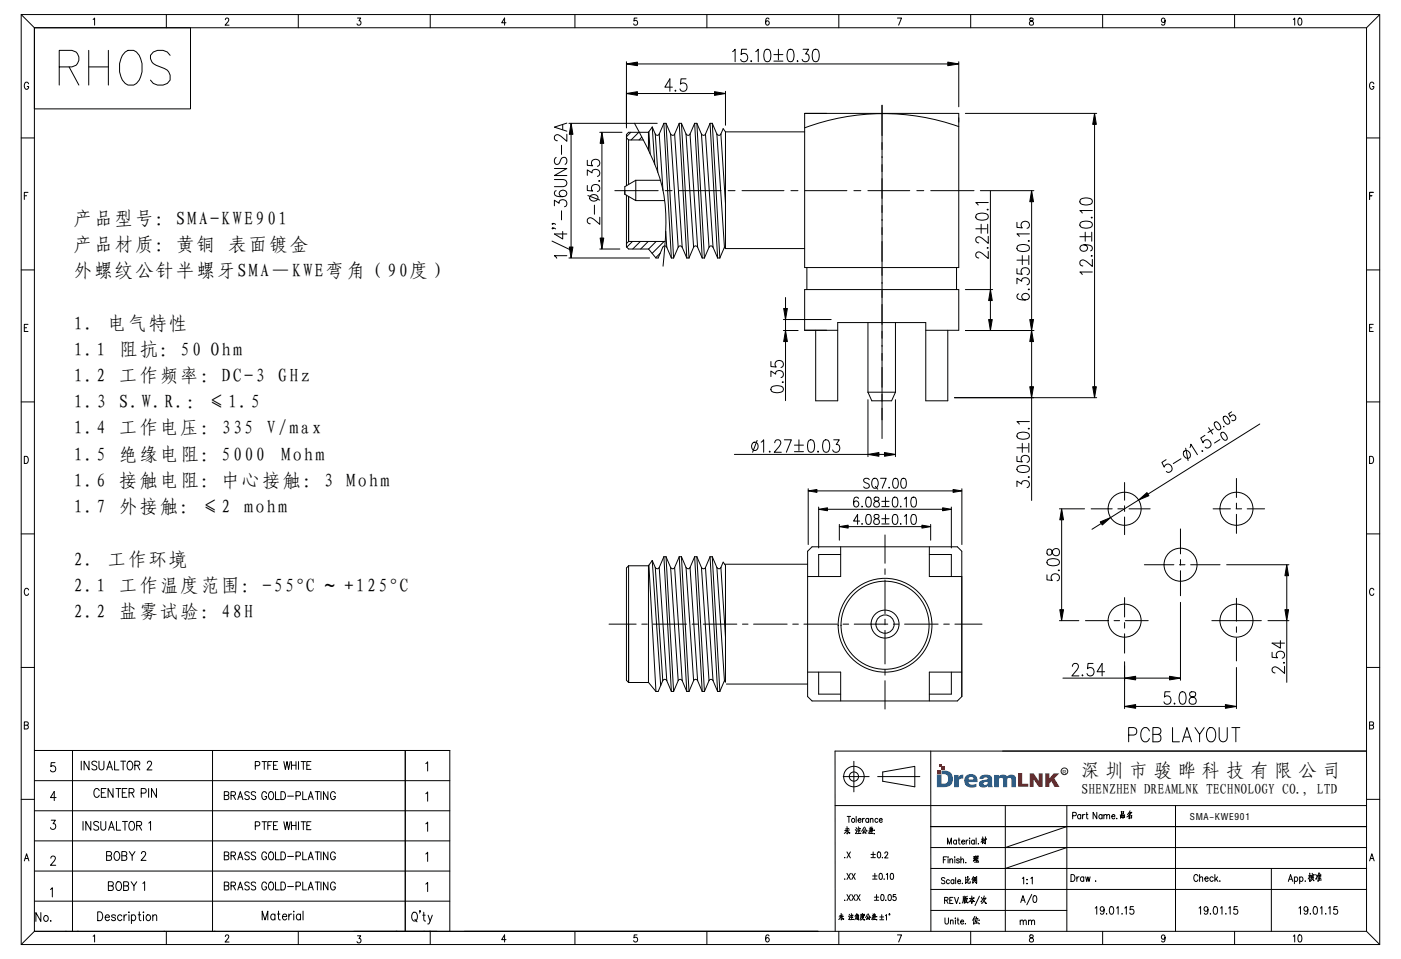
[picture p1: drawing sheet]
<svg xmlns="http://www.w3.org/2000/svg" width="800mm" height="548mm" viewBox="0 0 800 548" stroke-linecap="round" stroke-linejoin="round" font-family="sans-serif">
<g fill="none" stroke="#000" stroke-width=".57">
<path d="M12 8h776v531h-776zM12 8l8 8M20 16h760v516h-760zM20 16h89v46h-89zM53 11l1-1v4M95 8v8M129 11l1-1 1 1-2 3h2M170 8v8M204 10h2l-1 2a1.2 1.2 0 0 1 1 2 1.2 1.2 0 0 1-2 0M246 8v8M289 13h-2l1-3v4M328 8v8"/>
<path d="M364 10h-2v2a1.3 1.3 0 0 1 2 0 1.3 1.3 0 0 1 0 2 1.3 1.3 0 0 1-2 0M404 8v8M439 11a2 2 0 0 0-2 1 2 2 0 0 0 1 2 1.1 1.1 0 0 0 1-1 1.1 1.1 0 0 0-2-1v1M479 8v8M513 10h2l-2 4M554 8v8M588 11v1a1.5 1.5 0 0 1 2 1 1.5 1.5 0 0 1-1 1 1.3 1.3 0 0 1-1-1 1.3 1.3 0 0 1 2-1v-1zM630 8v8M665 12a1.1 1.1 0 0 1-1 0 1.1 1.1 0 0 1 0-1 1.1 1.1 0 0 1 1 0v3h-2M705 8v8M739 11v-1v4M742 11a2 2 0 0 1 2 1 2 2 0 0 1-1 2h-2z"/>
<path d="M788 8l-8 8M34 38h7a5 5 0 0 0 4-5 5 5 0 0 0-4-4h-7v20M39 38l6 11M51 29v20M51 38h11M62 29v20M72 30l1-1a6 6 0 0 1 7 4 12 12 0 0 1-4 16 6 6 0 0 1-7-5 14 14 0 0 1 3-14zM97 32a7 7 0 0 0-11 0 5 5 0 0 0 3 5l5 2a5 5 0 0 1 3 5 5 5 0 0 1-4 5h-3l-2-1-2-2M358 37l6-2v3zM358 35v38M364 37h177M418 29l2-1v7"/>
<path d="M426 28h-2l-1 3a2.2 2.2 0 0 1 4 0 2.2 2.2 0 0 1-1 3 2.2 2.2 0 0 1-3 0M429 35h.1M432 29l1-1v7M437 28h2a5 5 0 0 1 0 7h-1a5 5 0 0 1-1-7zM442 31h5M442 35h5M445 28v6M450 28h2a4 4 0 0 1 0 7h-1a5 5 0 0 1-1-7zM456 35h-1h1M459 28h3l-2 3a2.2 2.2 0 0 1 2 3 2.2 2.2 0 0 1-4 0M465 28h1a4 4 0 0 1 0 7 5 5 0 0 1-1-7zM541 35l7 2-7 1z"/>
<path d="M548 35v26M16 48a1.3 1.3 0 0 0-1-1 1.3 1.3 0 0 0-1 1v1a1.3 1.3 0 0 0 1 2 1.3 1.3 0 0 0 1-2M358 53l6-1v2zM364 53h44M384 50h-4l3-5v7M386 51v1M392 45h-3v3a2.2 2.2 0 0 1 3 0 2.2 2.2 0 0 1 0 3 2.2 2.2 0 0 1-4 0M408 52l6 1-6 1zM414 52v20M785 48a1.3 1.3 0 0 0-2-1 1.3 1.3 0 0 0-1 1v1a1.3 1.3 0 0 0 1 2 1.4 1.4 0 0 0 2-2h-1M12 79h8M321 71v3"/>
<path d="M324 77v4l-4-3-2-1h-1v2l1 1M324 70l-7 3 7 2M325 70h50M326 77v64M326 70l1 7h-2zM343 76h12M344 76l1 6h-2zM358 79l1 1M359 80h8M359 80v25M360 76l-2 2M362 70a118 118 0 0 1 18 49v13l-1 20"/>
<path d="M365 76l-5 4M367 78l-2 2M370 76v10M370 76h-11l-1 1v29M371 75v13M372 73l2 4M372 73l-2 3M372 73l2 21M374 77l2 21M374 77a1.2 1.2 0 0 0 1 0 1.2 1.2 0 0 0 2 0M379 70h1M379 70l-3 7 3 32"/>
<path d="M379 70l4 77M380 70l5 77M380 70l3 7M383 77l4 64M383 77a1.2 1.2 0 0 0 1 0 1.2 1.2 0 0 0 1 0M388 70h1M388 70l-3 7 5 64M388 70l4 77M389 70l4 77M389 70l3 7M392 77l4 64M392 77a1.2 1.2 0 0 0 1 0 1.2 1.2 0 0 0 1 0"/>
<path d="M397 70h1M397 70l-3 7 4 64M397 70l4 77M398 70l3 7M398 70l4 77M401 77l4 64M401 77a1.2 1.2 0 0 0 1 0 1.2 1.2 0 0 0 1 0M406 70l-3 7 4 64M406 70h1M406 70l4 77M407 70l2 7M407 70l4 77"/>
<path d="M409 77l5 64M409 77a1.2 1.2 0 0 0 2 0 1.2 1.2 0 0 0 1 0M414 75v67M414 75l-1-2-1 4 2 39M414 75h46M460 65h88v88h-88zM504 60v190M548 72a128 128 0 0 0-88 1M551 65h75M625 65l1 6h-2zM625 71v150M780 79h8"/>
<path d="M317 96h7l-7 4h7M318 90a2 2 0 0 0-1 2 2 2 0 0 0 2 2l2-4a1.7 1.7 0 0 1 1 0 1.7 1.7 0 0 1 2 1l-1 2v1M321 83v5M335 91v3l3 1a2.2 2.2 0 0 1 1-4 2.2 2.2 0 0 1 3 1 2.2 2.2 0 0 1-1 3M344 82v54M14 112h1M16 110h-2v4M317 117v-3l2 2a2.2 2.2 0 0 1 4-2 2.2 2.2 0 0 1-1 4M317 103h5a2 2 0 0 1 2 2 2 2 0 0 1-2 2h-5M318 109a1.6 1.6 0 0 0-1 2l1 1a5 5 0 0 0 6-1 2 2 0 0 0-3-2 2 2 0 0 0-1 3h1M335 106v3h3a2.2 2.2 0 0 1 1-3 2.2 2.2 0 0 1 3 0 2.2 2.2 0 0 1-1 3M335 100v-3l3 2a2.2 2.2 0 0 1 3-2 2.2 2.2 0 0 1 0 4"/>
<path d="M336 112l7 2M339 117v5M342 103h1h-1M351 109h25M357 107l6-4v12l-6-4zM358 111v30l1 1h11M359 112v26M363 103h14M363 115h17M380 109h4M388 109h24M416 109h4"/>
<path d="M424 109h24M452 109h4M460 109h24M488 109h4M496 109h24M524 109h4M532 109h24M560 109h30M564 119v1M564 116h-7l2 1M566 109v56M589 109l1 6h-2z"/>
<path d="M589 115v67M617 114l3-1a3 3 0 0 1 4 2 4 4 0 0 1-7 0zM782 112h1M784 110h-2v4M315 138l11 5M316 130v1v-1l1 1M316 128h1M321 120v6M321 132v4l-4-2h7M343 124v4l-4-3-2-1-2 1v2l2 1M343 136h2l-1 6zM359 138h21"/>
<path d="M359 138l-1 1M361 138l-3 3M366 138l-5 4M370 138l-4 4M375 138l-5 4M379 138l-7 7M380 132l1 9M557 131h6M558 123l2-1a3 3 0 0 1 4 2 4 4 0 0 1-7 0zM560 128v5M564 128v5M564 135v4l-3-3-2-1-1 1-1 2 2 1"/>
<path d="M581 127v3h3a2.2 2.2 0 0 1 0-3 2.2 2.2 0 0 1 3 0 2.2 2.2 0 0 1 0 3M588 137v1h-1M588 134h-7l1 1M617 135h6M617 127l3-1a3 3 0 0 1 4 3 4 4 0 0 1-7 0zM619 140a2 2 0 0 1 2 3 2 2 0 0 1-4 0 1.7 1.7 0 0 1 1-3h1a3 3 0 0 1 5 2l-1 1M620 133v5M623 133v5M623 124h1h-1M624 120h-7l1 2M12 154h8M324 146h-7l1 1"/>
<path d="M325 147h46M325 141h2l-1 6zM343 142h11M377 145l-3 2M381 141l2 6M381 141a1.2 1.2 0 0 0-1-1 1.2 1.2 0 0 0-1 1l-3 6h-1l-5-5M383 147h2M387 141l-2 6M387 141a1.2 1.2 0 0 1 1-1 1.2 1.2 0 0 1 2 1M390 141l2 6M392 147h1M396 141l-3 6"/>
<path d="M396 141a1.2 1.2 0 0 1 1-1 1.2 1.2 0 0 1 1 1M398 141l3 6M401 147h1M405 141l-3 6M405 141a1.2 1.2 0 0 1 1-1 1.2 1.2 0 0 1 1 1M407 141l3 6M410 147h1M414 141l-3 6M414 141v1h46M461 153v12M546 153v12M564 141v1"/>
<path d="M564 144v4l-3-3-2-1h-1l-1 2 2 1M581 153v3l3 1a2.2 2.2 0 0 1 0-4 2.2 2.2 0 0 1 3 1 2.2 2.2 0 0 1 0 3M581 149h6M581 140h3a3 3 0 0 1 4 2 4 4 0 0 1-7 0zM584 146v5M588 146v5M623 146h1h-1M624 148v4l-4-3-2-1-1 1v2l1 1M624 155h-7l1 2M780 154h8M448 176h2l-1 6zM449 170v6"/>
<path d="M551 165h16M566 172v10M566 165l1 7h-2zM581 162v-3l2 2a2.2 2.2 0 0 1 4-2 2.2 2.2 0 0 1 0 4M582 168a1.6 1.6 0 0 0-1 2 4 4 0 0 0 7-1 2.1 2.1 0 0 0-3-1 2.1 2.1 0 0 0-1 3h2M588 165h-1M14 187h1M16 185h-2v4h2M447 189h9M447 182h28M449 189l1 6h-2zM449 182v7"/>
<path d="M449 195v34M466 189v40h12v-45h51v45h12v-40M478 189h-18v-24h88v24h-19M496 184v40M511 184v40M551 189h39M565 182h2l-1 7zM588 182h2l-1 7zM589 189l1 6h-2zM589 195v26M782 187h1M784 185h-2v4h2"/>
<path d="M440 215v-3l3 2a2.2 2.2 0 0 1 3-2 2.2 2.2 0 0 1 0 4M440 206v3l3 1a2.2 2.2 0 0 1 0-4 2.2 2.2 0 0 1 4 1 2.2 2.2 0 0 1-1 3M447 218h.1M12 229h8M441 221l2-1a3 3 0 0 1 4 2 4 4 0 0 1-7 0zM496 224h15M496 228v33M496 224l2 5h11l2-5M511 228v33M545 227h81M588 221h2l-1 6zM589 227v59"/>
<path d="M624 221h2l-1 6zM699 238a2.7 2.7 0 0 1 3 1 2.7 2.7 0 0 1 0 3h-2l-1-1v-2zM703 235l-1 1 1 2a1.6 1.6 0 0 1 2-1 1.6 1.6 0 0 1 1 2 1.6 1.6 0 0 1-3 1M780 229h8M419 259h77M432 251l-2 7M435 252l1-1v7M440 258h.1M442 253l2-2h1l1 1-1 3-3 3h4M448 251h4l-3 7M454 254h5M454 258h5"/>
<path d="M456 251v6M462 251h1a4 4 0 0 1 0 7 5 5 0 0 1-1-7zM467 258h.1M471 251h1a4 4 0 0 1 0 7 5 5 0 0 1-1-7zM476 251h3l-1 3a2.2 2.2 0 0 1 1 3 2.2 2.2 0 0 1-3 0M496 259l6-1v2zM502 259h3M505 258l6 1-6 1zM581 256h6M581 248l3-1a3 3 0 0 1 4 2 4 4 0 0 1-7 0zM584 253v5M588 253v5"/>
<path d="M588 244v1h-1M588 241h-7l1 1M677 256l2 7M680 255v-1l4 6M686 257l1 1v-1M688 249l-2 1 1 3a2.2 2.2 0 0 1 3-2 2.2 2.2 0 0 1 1 3 2.2 2.2 0 0 1-3 1M690 244l3 4M693 245l-3 2M694 241a2.7 2.7 0 0 1 3 1 2.7 2.7 0 0 1-1 3 3 3 0 0 1-2-4zM697 251l-3 2M698 247a2.7 2.7 0 0 1 2 1 2.7 2.7 0 0 1 0 3h-1l-1-1-1-2zM699 243h.1"/>
<path d="M719 242l-63 40M14 261a2.1 2.1 0 0 1 2 2 2.1 2.1 0 0 1-2 2zM462 279v32M496 274l-1-1-2 1v1l3 2v1l-1 1-2-1M499 273a2.9 2.9 0 0 1 3 3 2.9 2.9 0 0 1-3 3 4 4 0 0 1 0-6zM500 278l1 1M503 273h3l-2 6M508 278h.1M510 273h2a4 4 0 0 1 0 6h-1a4 4 0 0 1-1-6zM515 273h1a4 4 0 0 1 0 6 4 4 0 0 1-1-6zM544 279l5 1-5 1zM549 279v32"/>
<path d="M581 278v-3l2 1a2.2 2.2 0 0 1 4-1 2.2 2.2 0 0 1 0 3M581 261v2l3 1a2.2 2.2 0 0 1 0-4 2.2 2.2 0 0 1 3 1 2.2 2.2 0 0 1 0 3M581 267l3-1a3 3 0 0 1 4 2 4 4 0 0 1-7 0zM588 272h-1M642 275v11M666 262l-2 2 1 3a2.2 2.2 0 0 1 3-2 2.2 2.2 0 0 1 1 3 2.2 2.2 0 0 1-3 1M674 262l-4 3M706 273v11M782 261a2.1 2.1 0 0 1 3 2 2.1 2.1 0 0 1-3 2zM462 280l5-1v2zM467 280h77M468 289v24"/>
<path d="M468 291l5-1v2zM473 291h65M479 299v9M490 285l-1-1a3 3 0 0 0 0 5 1.7 1.7 0 0 0 1-2 1.7 1.7 0 0 0-2 0l-1 1M491 297h-4l3-3v5M492 289h1M492 299h1M495 284h1a4 4 0 0 1 0 5 4 4 0 0 1-1-5zM495 294h1a4 4 0 0 1 0 5 4 4 0 0 1-1-5zM499 284v2a2.1 2.1 0 0 1 3 1 2.1 2.1 0 0 1-1 2 1.8 1.8 0 0 1-2-1 1.8 1.8 0 0 1 2-2l1-1a1.7 1.7 0 0 0-3-1zM499 294v2a2.1 2.1 0 0 1 3 1 2.1 2.1 0 0 1-1 2 1.8 1.8 0 0 1-2-2 1.8 1.8 0 0 1 2-1l1-1a1.7 1.7 0 0 0-3-1zM504 286h4"/>
<path d="M504 289h4M504 296h4M504 299h4M506 284v5M506 294v5M510 284h1a4 4 0 0 1 0 5 4 4 0 0 1-1-5zM510 294h1a4 4 0 0 1 0 5 4 4 0 0 1-1-5zM514 289h1M514 299h1M516 285l2-1v5M516 295l2-1v5M521 284h1a4 4 0 0 1 0 5 4 4 0 0 1-1-5z"/>
<path d="M521 294h1a4 4 0 0 1 0 5 4 4 0 0 1-1-5zM526 300l5 1-5 1zM531 299v9M538 290l5 1-5 1zM543 289v24M605 291h14M606 291l1 6h-2zM606 297v51M623 291h12M628 298l6-2-5 4zM629 299l-5 3M638 291h4"/>
<path d="M642 289v3M642 295v10M645 291h12M650 285l5-4 1 2zM650 285l-16 11M693 291h10M706 291h3M706 287v3M706 294v11M712 291h10M12 305h8M379 318h1"/>
<path d="M379 318l-3 6 5 65M379 318l4 77M380 318l5 77M380 318l3 6M388 318h1M388 318l-3 6 5 65M388 318l4 77M389 318l4 77M389 318l3 6M397 318h1M397 318l-3 6 4 65M397 318l4 77"/>
<path d="M398 318l3 6M398 318l4 77M406 318l-3 6 4 65M406 318h1M406 318l4 77M407 318l2 6M407 318l4 77M464 312h83l2 3v83l-2 2h-83l-3-2v-83zM479 301l5-1v2zM480 312v17h-19M480 317h-12v12M484 301h42"/>
<path d="M505 305v17M531 317h12v12M531 312v17h18M598 320l3-1a3 3 0 0 1 4 2 4 4 0 0 1-7 0zM598 314a2.1 2.1 0 0 0 1 3l2-1a2.3 2.3 0 0 1 2-3 2.3 2.3 0 0 1 2 3 2.3 2.3 0 0 1-3 1 2.3 2.3 0 0 1-1-3 1.5 1.5 0 0 0-3 0zM674 302v14M674 319v4M780 305h8M16 337a1.3 1.3 0 0 0-1-1 1.3 1.3 0 0 0-1 1v1a1.3 1.3 0 0 0 1 2 1.3 1.3 0 0 0 1-1M359 323l-1 1v64l1 2M359 323v67M359 323h11"/>
<path d="M370 323v67M371 323l4 72M372 320l2 4M372 320l-2 3M372 320l5 71M374 324l5 65M374 324a1.2 1.2 0 0 0 1 1 1.2 1.2 0 0 0 2-1M383 324l4 65M383 324a1.2 1.2 0 0 0 1 1 1.2 1.2 0 0 0 1-1M392 324l4 65M392 324a1.2 1.2 0 0 0 1 1 1.2 1.2 0 0 0 1-1M401 324l4 65"/>
<path d="M401 324a1.2 1.2 0 0 0 1 1 1.2 1.2 0 0 0 1-1M409 324l5 65M409 324a1.2 1.2 0 0 0 2 1 1.2 1.2 0 0 0 1-1M414 322h47M505 325v3M505 331v19M598 328v3h3a2.2 2.2 0 0 1 0-3 2.2 2.2 0 0 1 3 0 2.2 2.2 0 0 1 0 4M605 325v1h-1M654 322h16M674 322h3M674 326v14M680 322h17"/>
<path d="M701 322h35M735 322l1 7h-2zM735 329v19M785 337a1.3 1.3 0 0 0-2-1 1.3 1.3 0 0 0-1 1v1a1.3 1.3 0 0 0 1 2 1.3 1.3 0 0 0 2-1M348 356h15M367 356h3M373 356h19M395 356h3M402 356h19M424 356h3M430 356h20M453 356h3"/>
<path d="M459 356h19M481 356h4M488 356h19M505 353v4M505 360v19M510 356h3M517 356h19M539 356h3M545 356h16M605 354h11M605 348h2l-1 6zM620 354h13"/>
<path d="M636 354h3M642 341v11M642 355v4M643 354h13M674 344v44M692 354h28M706 342v13M706 358v3M724 354h12M734 348h2l-1 6zM735 354v36M414 364l-2-40 1-3 1 2v66"/>
<path d="M624 379h-3v3a2.2 2.2 0 0 1 3 0 2.2 2.2 0 0 1 0 3 2.2 2.2 0 0 1-3 0M642 362v11M642 378v27M706 364v13M726 372v3l4 1a2.2 2.2 0 0 1 0-4 2.2 2.2 0 0 1 3 1 2.2 2.2 0 0 1-1 3M731 366v4l-5-3h8M733 378h1h-1M12 381h8M359 390h11M370 390l5 5M379 389l-3 6h-1M379 389a1.2 1.2 0 0 1 1-1 1.2 1.2 0 0 1 1 1"/>
<path d="M381 389l2 6M383 395h2M387 389l-2 6M387 389a1.2 1.2 0 0 1 1-1 1.2 1.2 0 0 1 2 1M390 389l2 6M392 395h1M396 389l-3 6M396 389a1.2 1.2 0 0 1 1-1 1.2 1.2 0 0 1 1 1M398 389l3 6M401 395h1M405 389l-3 6M405 389a1.2 1.2 0 0 1 1-1 1.2 1.2 0 0 1 1 1"/>
<path d="M407 389l3 6M410 395h1M414 389l-3 6M414 389h.1M415 391h46M461 384h19v16M468 384v12h12M505 382v3M505 389v16M543 384v12h-12M549 384h-18v16M607 387h35"/>
<path d="M612 380l2-1h1l1 1-1 2-3 4h4M618 385v1M631 384h-4l2-5v7M642 387l7-1v2zM649 387h19M668 386l6 1-6 1zM668 395h-3v3a2.2 2.2 0 0 1 3 0 2.2 2.2 0 0 1 0 3 2.2 2.2 0 0 1-3 0M674 395h2a4 4 0 0 1 0 7h-1a5 5 0 0 1-1-7zM680 395l-1 2 1 1a2.3 2.3 0 0 1 3 2 2.3 2.3 0 0 1-2 2 2.3 2.3 0 0 1-2-3 2.3 2.3 0 0 1 3-1l1-2a2.1 2.1 0 0 0-3-1zM706 381v24M734 380v4l-4-2-2-1-2 1v1l2 1M780 381h8"/>
<path d="M14 414h1l1 1v1h-2v-4l2 1-1 1M642 403l7-1v2zM645 420h3a2.2 2.2 0 0 0 1-2 2.2 2.2 0 0 0-1-3h-3v9M649 403h51M656 417a2.5 2.5 0 0 0-3-2 2.5 2.5 0 0 0-1 4 4 4 0 0 0 3 5l1-2M658 419l4 1 1 1-1 2-4 1v-9h3a2 2 0 0 1 2 2 2 2 0 0 1-2 2M670 415v9h4M671 401v1M682 415l3 4 3-4M685 419v5M690 416l1-1a4 4 0 0 1 3 7 2.5 2.5 0 0 1-3 1 2.5 2.5 0 0 1-2-3v-1zM696 415v6a2.3 2.3 0 0 0 3 3 2.3 2.3 0 0 0 2-3v-6"/>
<path d="M700 402l6 1-6 1zM703 415h5M706 415v9M782 414h2v1v1h-2v-4h2v1v1M20 428h237v104M31 435h-2v3a1.6 1.6 0 0 1 2 0 1.6 1.6 0 0 1 0 2 1.6 1.6 0 0 1-2 0M41 428v104M46 435v5M51 435v5l-3-5v5M55 435h-1h-2l1 1 2 2v1l-1 1-2-1M57 435v3l1 2 1-1v-4M61 440l2-5 1 5"/>
<path d="M62 438h2M65 435v5h3M69 435h3M70 435v5M73 435h1a2.5 2.5 0 0 1 2 2 2.5 2.5 0 0 1-2 3 3 3 0 0 1-1-5zM77 437h2l1-2h-3v5M78 437l2 3M84 436l1-1h1l1 1-3 4h3M121 428v104M146 437h2v-2h-2v4M150 435h2M151 435v4"/>
<path d="M153 437h1M155 435h-2v4M156 437h2M159 435h-3v4h3M162 435l1 4 1-4 1 4 1-4M166 435v4M166 437h3M169 435v4M170 435v4M172 435h2M173 435v4M175 437h2"/>
<path d="M178 435h-3v4h3M231 428v104M243 436l1-1v5M488 435v17M532 429v103M675 424l3-9 2 9M676 421h3M780 429h-303v103M12 456h8M20 446h237M32 455h-3l2-3v5M57 451a1.6 1.6 0 0 0-2-1 1.6 1.6 0 0 0-1 2v1a1.6 1.6 0 0 0 1 2 1.6 1.6 0 0 0 2-1"/>
<path d="M58 453h2M61 450h-3v5h3M65 450v5l-3-5v5M66 450h3M68 450v5M70 453h1M72 450h-2v5h2M74 453l2-1v-2h-2v5M75 453l2 2M81 453h2v-1v-2h-2v5M85 450v5M89 450v5l-2-5v5"/>
<path d="M130 454h1v-2h-3v4h2h1v-1l-3-1M132 454h2v-2h-2v4M133 454l1 2M136 456l1-4 2 4M136 455h2M142 453l-1-1-1 1v1l2 1v1h-1h-1M146 453l-1-1-2 1 1 1 2 1v1h-2h-1M152 453a1.4 1.4 0 0 0-1-1 1.4 1.4 0 0 0-1 2v1a1.4 1.4 0 0 0 1 2 1.4 1.4 0 0 0 1-2h-1M154 452a2.2 2.2 0 0 1 2 2 2.2 2.2 0 0 1-2 2l-1-1zM157 452v4h3M160 452a2.3 2.3 0 0 1 3 2 2.3 2.3 0 0 1-3 2zM164 455h4"/>
<path d="M169 454h2v-2h-2v4M173 452v4h2M176 456l1-4 2 4M177 455h1M180 452h3M181 452v4M183 452v4M187 452v4l-2-4v4M192 453a1.4 1.4 0 0 0-2-1 1.4 1.4 0 0 0-1 2v1a1.4 1.4 0 0 0 1 2 1.4 1.4 0 0 0 2-2h-1M243 453l1-1v5M477 460h303M482 443h14"/>
<path d="M501 443h24M504 441l18-3v11l-18-3zM574 460v72M609 460v72M671 460v72M780 456h8M20 463h237M29 468h3l-2 2a1.8 1.8 0 0 1 2 3 1.6 1.6 0 0 1-3-1M47 469v5M52 469v5l-3-5v5M56 470l-1-1h-1v2l2 1v1l-1 1-1-1M58 469v4l1 1 1-1v-4"/>
<path d="M62 474l2-5 1 5M63 472h2M67 469v5h2M70 469h3M71 469v5M74 469a2.5 2.5 0 0 1 3 2 2.5 2.5 0 0 1-1 3 2.7 2.7 0 0 1-3-2 2.7 2.7 0 0 1 1-3zM78 471h2l1-2h-3v5M79 471l2 3M85 470l1-1v5M146 472l2-1v-2h-2v5M150 469h2M151 469v5"/>
<path d="M153 471h1M155 469h-2v5M156 471h2M159 469h-3v5h3M162 469l1 5 1-5 1 5 1-5M166 471h3M166 469v5M169 469v5M170 469v5M172 469h2M173 469v5M175 471h2"/>
<path d="M178 469h-3v5h3M243 470l1-1v6M484 474l-2 2M484 472v4M484 466h2M484 474l1 2v-1M485 466v4M485 473h-2M485 474h-3M488 474h1M489 472v1M489 466v4"/>
<path d="M490 474l-1 2M490 468h2l-1-1a1 1 0 0 0-1 1 1.1 1.1 0 0 0 2 1M490 472l1 1M490 473v3M491 474h-1M491 473h-1M491 476h-2M493 467v3M493 473l-1 2M494 474l-1 2 1-1M494 467l-1 1M494 472l1 2"/>
<path d="M494 475h.1M496 468v-1a1.1 1.1 0 0 0-2 1 1.1 1.1 0 0 0 2 1M496 467v3M497 472v1M497 468l1-1 1 3M497 467v3M498 475v1M498 474h-1M498 472l-2 4M498 476h1h-3M498 473h-2M498 475h-1"/>
<path d="M498 474h-2M499 474h.1M499 476h.1M501 468a1 1 0 0 0-1 0 1 1 0 0 0 0 1 1 1 0 0 0 1 0M502 468h2v-1a1.1 1.1 0 0 0-2 1 1.1 1.1 0 0 0 2 1M532 472h248M546 480v2M547 480h1M548 478v3v1M552 480v2M553 480l-1 1M554 479h.1"/>
<path d="M554 480v2M556 480v2M557 478v4M561 478v4v-1M561 479l-1 2M561 479l1 1M562 479h-2M563 479l-1 2M563 478v4l-1-1 1 1M563 479h-1M609 472l-35 12M613 466l2-1-1-1h-1v4"/>
<path d="M617 466a1.1 1.1 0 0 0-1-1 1.1 1.1 0 0 0 0 2 1.1 1.1 0 0 0 1 0M617 465v3M618 465v3M619 465l-1 1M620 465h1M621 464v3v1M626 464v4l-2-4v4M629 466a1.1 1.1 0 0 0-1-1 1.1 1.1 0 0 0 0 2 1.1 1.1 0 0 0 1 0M629 465v3M630 466l1-1h1v3M630 465v3M632 466l1-1h1v3"/>
<path d="M635 466h2v-1a1.1 1.1 0 0 0-2 1 1 1 0 0 0 0 1 1 1 0 0 0 2 0M638 467h.1M640 465v2h1v-2l-1 1M640 463l1 2h1v-2l-2 1M641 465v2l1-1v-1l-1 1M645 464v1M645 466h1v1h-1v1zM645 464h1l-2 2M645 463l-1 2M14 492l1-5 2 5M14 490h2M20 480h237"/>
<path d="M20 497h237M29 490l1-1h1l1 1-1 2-2 2h3M61 489h2l1 1-1 1h-2v-5l3 1v1l-1 1M66 486a2.6 2.6 0 0 1 2 3 2.6 2.6 0 0 1-2 2 3 3 0 0 1 0-5zM70 489h1l1 1v1h-2v-5l2 1v1l-1 1M74 486l1 3 2-3M75 489v2M81 487v-1h1l1 2-2 3h2M130 489l1-1v-1l-3-1v5h2l1-1v-1h-3M132 489l2-1v-1l-2-1v5M133 489l1 2M136 491l1-5 2 5"/>
<path d="M136 489h2M142 487l-1-1-1 1v1l2 1v1l-1 1-1-1M146 487l-1-1-2 1 1 1 2 1v1l-1 1-2-1M152 487a1.4 1.4 0 0 0-1-1 1.4 1.4 0 0 0-1 2v1a1.4 1.4 0 0 0 1 2 1.4 1.4 0 0 0 1-2h-1M154 487v-1a2.1 2.1 0 0 1 2 3 2.1 2.1 0 0 1-2 2l-1-2zM157 486v5h3M160 486a2.3 2.3 0 0 1 3 3 2.3 2.3 0 0 1-3 2zM164 489h4M169 489h2v-2l-2-1v5M173 486v5h2M176 491l1-5 2 5M177 489h1"/>
<path d="M180 486h3M181 486v5M183 486v5M187 486v5l-2-5v5M192 487a1.4 1.4 0 0 0-2-1 1.4 1.4 0 0 0-1 2v1a1.4 1.4 0 0 0 1 2 1.4 1.4 0 0 0 2-2h-1M243 488l1-1v5M482 489l1 1M484 486l2 4M484 499l2 3M486 486l-2 4M486 499l-2 3M486 499l2 3"/>
<path d="M488 499l-2 3M497 488h3M497 490h3M499 486v3M500 499v3M501 487a1.5 1.5 0 0 1 2 1 1.5 1.5 0 0 1-2 2v-2zM502 499a1.6 1.6 0 0 1 2 1 1.6 1.6 0 0 1-2 2v-1zM504 489v1M505 487h1a.9 .9 0 0 1 1 0 .9 .9 0 0 1 0 1l-2 2h2M506 499h1v3M509 499a1.6 1.6 0 0 1 1 1 1.6 1.6 0 0 1-1 2l-1-1zM532 484h248"/>
<path d="M532 496h248M539 491h1M541 489h-2v4M541 482v-4l1 4 1-4v4M541 489h.1M541 490v3M542 491l2-1v3M542 490v3M545 489h.1M545 490v3M546 480a1 1 0 0 0-1 0 1 1 0 0 0 0 2 1 1 0 0 0 1-1M548 491l-2-1v1l2 1-1 1-1-1"/>
<path d="M549 491l1-1v3M549 489v4M549 481h2v-1a1 1 0 0 0-2 0 1.1 1.1 0 0 0 1 2 1 1 0 0 0 1-1M552 492v1M556 489h1h-1v2v1l1-1M556 480a1 1 0 0 0-1 1 1 1 0 0 0 1 0M557 490h-1M557 489v2l2-1v-1h-2M558 489v3M558 490h-1M558 491h-1M559 492h-2"/>
<path d="M559 482h.1M609 484l-35 12M612 499a2 2 0 0 1 2 2 2 2 0 0 1-2 2zM685 499v4M694 499v4M726 496v36M748 498v5v-1M749 500h-2M749 499h1M749 500v1h1M750 500h-1M751 499l1 1"/>
<path d="M752 500v2h-1M753 500v3M753 500h2h-1v2M753 498l-1 3M754 498v1M782 492l1-5 2 5M783 490h1M20 514h237M29 508l1-1v5M62 506h2l1 1-1 1h-2v-5l2 1 1 1-1 1M67 504v-1a2.5 2.5 0 0 1 2 3 2.5 2.5 0 0 1-2 2 3 3 0 0 1 0-4zM71 506h1l1 1v1h-2v-5l2 1v1l-1 1"/>
<path d="M75 503l1 3 2-3M76 506v2M82 504l1-1v5M130 506l1-1v-1h-3v4h2h1v-2h-3M132 506h2v-2h-2v4M133 506l1 2M136 508l1-4 2 4M136 507h2M142 504h-1h-1v1l2 2-1 1-1-1M146 504h-1h-2l1 1 2 2-1 1-2-1M152 505a1.4 1.4 0 0 0-1-1 1.4 1.4 0 0 0-1 1v1a1.4 1.4 0 0 0 1 2 1.4 1.4 0 0 0 1-2h-1M154 504a2.2 2.2 0 0 1 2 2 2.2 2.2 0 0 1-2 2l-1-2z"/>
<path d="M157 504v4h3M160 504a2.3 2.3 0 0 1 3 2 2.3 2.3 0 0 1-3 2zM164 506h4M169 506h2v-2h-2v4M173 504v4h2M176 508l1-4 2 4M177 507h1M180 504h3M181 504v4M183 504v4M187 504v4l-2-4v4M192 505a1.4 1.4 0 0 0-2-1 1.4 1.4 0 0 0-1 1v1a1.4 1.4 0 0 0 1 2 1.4 1.4 0 0 0 2-2h-1"/>
<path d="M243 505l1-1v5M482 502h1M482 514h1M484 511l2 3M486 511l-2 3M486 511l2 3M488 511l-2 3M489 511l2 3M491 511l-2 3M498 502h3M498 500h3M499 514h3"/>
<path d="M499 512h3M501 511v3M503 511a1.5 1.5 0 0 1 2 1 1.5 1.5 0 0 1-2 2zM505 502h.1M506 514h.1M508 511a1.5 1.5 0 0 1 1 1 1.5 1.5 0 0 1-1 2l-1-1zM512 511h-2v1a1.1 1.1 0 0 1 2 0 1.1 1.1 0 0 1-1 2 1.1 1.1 0 0 1-1-1M532 520h77M532 508h248M539 514h2v-1l-2-1v4M540 502l-1-1-1 1 1 1v1h-1M540 514l1 2"/>
<path d="M542 503a1 1 0 0 0-1 0 1 1 0 0 0 0 1 1 1 0 0 0 1 0M542 514h2M544 512h-2v4h2M545 503a1 1 0 0 0-2 0 1 1 0 0 0 0 1 1 1 0 0 0 2 0M545 502v3M545 512l1 4 1-4M546 501v4M547 503h2h-1a1 1 0 0 0-1 0 1 1 0 0 0 0 1 1 1 0 0 0 2 0M548 516h.1M550 504h.1M550 512v4M550 514h1v1"/>
<path d="M551 512v1M551 513h-1M551 512v4M551 501v3l1-1M552 513l-1 3M552 514v1h1h-1M552 502h.1M552 512h-1M553 500v4h1v-1M554 502l-1 1M555 513l-2 2M555 512v4v-1"/>
<path d="M555 513l1 2h1l-1-1M555 515h-1M556 501v3M556 500l-1 2M556 513h-2M556 502v1M556 501v2M556 502h1l-1 2M557 501h-1M557 501v2M558 500v4h-1h1M559 512l-2 5"/>
<path d="M560 512l1 1M561 513l-1 2M562 513h1v1M562 514l1 2v-1M562 511l-1 3M562 513l-1 3M583 515l1-4 1 4M583 514h2M584 501h1v4M587 502h.1M587 504h.1M589 501h1v4"/>
<path d="M589 511l-3 6M590 512a1.9 1.9 0 0 1 2 1 1.9 1.9 0 0 1-1 2l-1-1zM615 501v2M616 501l-1 1M619 501a1.1 1.1 0 0 0-2 0 1.1 1.1 0 0 0 0 2 1.1 1.1 0 0 0 2 0M619 501v2M620 501l1 2v-2l1 2 1-2M626 503h.1M684 500a1.2 1.2 0 0 0-1-1 1.2 1.2 0 0 0-1 2v1a1.2 1.2 0 0 0 1 1 1.2 1.2 0 0 0 1-1M685 501h1h1v2M688 502h2v-1a1.1 1.1 0 0 0-2 0 1.1 1.1 0 0 0 0 2 1.1 1.1 0 0 0 2 0M693 501a1.1 1.1 0 0 0-2 0 1.1 1.1 0 0 0 0 2 1.1 1.1 0 0 0 2 0"/>
<path d="M694 502l2 1M695 501l-1 1M697 503h.1M736 503l1-4 1 4M736 502h2M739 501a1.1 1.1 0 0 1 2 0 1.1 1.1 0 0 1 0 2 1.1 1.1 0 0 1-2 0M739 501v4M742 501a1.1 1.1 0 0 1 2 0 1.1 1.1 0 0 1 0 2 1.1 1.1 0 0 1-2 0M742 501v4M745 503h1M748 500l-1 2M748 500v1"/>
<path d="M750 502v1M750 500l-1 2M750 501l-2 2M754 501h-1M754 501l-1 1M755 502l-2 1M23 521v5l-3-5v5M29 526h.1M53 535l1-1v4M56 521a2.5 2.5 0 0 1 3 2 2.5 2.5 0 0 1-3 3zM60 524h2a1.2 1.2 0 0 0-1-2 1.2 1.2 0 0 0-1 2v1l1 1 1-1M66 523l-1-1h-1v1l2 1v1l-1 1-1-1"/>
<path d="M70 523a1.4 1.4 0 0 0-2 0 1.4 1.4 0 0 0 0 2 1.4 1.4 0 0 0 2 0M71 522v4M72 522h-1v2M74 522v4M73 521h.1M75 523a1.4 1.4 0 0 1 2 0 1.4 1.4 0 0 1 0 2 1.4 1.4 0 0 1-2 0M75 522v5M79 522h1M80 521v4l1 1M82 522v4M82 521h.1M87 523l1-1h1v4"/>
<path d="M87 522v4M95 532v7M129 535v-1l2 1-2 3h2M150 525v-5l1 5 2-5v5M157 523v-1a1.5 1.5 0 0 0-2 2 1.5 1.5 0 0 0 2 0M157 522v3M158 522h2M159 520v4l1 1M161 523h3v-1a1.4 1.4 0 0 0-2 1 1.4 1.4 0 0 0 0 2 1.4 1.4 0 0 0 2-1M165 522v3M167 522h-1l-1 1M168 522v3"/>
<path d="M168 520v1zM170 532v7M172 523l-1-1a1.5 1.5 0 0 0-2 2 1.5 1.5 0 0 0 3 0M172 522v3M173 520v5M204 534h2l-1 2a1.2 1.2 0 0 1 1 2 1.2 1.2 0 0 1-2 0M236 521a2.6 2.6 0 0 1 2 2 2.6 2.6 0 0 1-2 3 3 3 0 0 1 0-5zM237 525l1 1M240 520v1M241 522h2M242 521v4l1 1M244 522l2 4"/>
<path d="M246 532v7M247 522l-2 5h-1M289 536h-2l1-2v4M328 532v7M364 534h-2v1a1.3 1.3 0 0 1 2 1 1.3 1.3 0 0 1 0 1 1.3 1.3 0 0 1-2 0M404 532v7M439 534a2 2 0 0 0-2 2 2 2 0 0 0 1 2 1.1 1.1 0 0 0 1-2 1.1 1.1 0 0 0-2 0M467 532h-447l-8 7M479 532v7M480 523l-1 2M480 521v4M481 523v2h1l-1-1"/>
<path d="M481 522l-1 1M482 523h-3M485 523v1M485 522v1M486 523l-1 2M486 522h.1M486 523v2M487 524h-1M487 523h-1M487 525h-2M489 523l-1 2M489 523h1v2"/>
<path d="M489 522h1v3v-1M489 522l-1 1M490 523l-1 1M490 524h-1M492 522l-1 3M492 524l2 1h-1M492 524h1l-2 1M492 521l1 1M493 522v1h-1v-1M493 522h-1M493 523h-1M495 522l-1 2"/>
<path d="M496 523l-1 2h1M496 522l1 2v-1M496 524v1M499 522h.1M499 524v1M499 523h-1M499 522l-1 3M500 522l-2 1M500 525h-2M500 524h-1M500 523l-2 1M501 525h.1"/>
<path d="M501 523h.1M502 525h3M502 524h3M504 522v3M506 523v-1v3M513 534h2l-2 4M540 524v3l1 1 1-1v-3M543 526v-1h1v3M543 525v3M545 524h.1M546 525v3M547 525h1"/>
<path d="M547 524v3l1 1M549 526h1v-1a1.1 1.1 0 0 0-1 2 1 1 0 0 0 1 0M551 527h.1M554 532v7M556 524v4v-1M557 523l-2 2M557 525v1M557 523l1 1M558 525v2M559 524l-2 1M559 527h-2M559 525h.1"/>
<path d="M559 527h.1M583 526v-1h1v3M583 525v3M584 526l1-1h1v3M587 526l1-1h1v3M587 525v3M588 534v1a1.5 1.5 0 0 1 2 1 1.5 1.5 0 0 1-1 2 1.3 1.3 0 0 1-1-2 1.3 1.3 0 0 1 2-1v-1zM589 526l1-1h1v3M630 532v7M665 535a1.1 1.1 0 0 1-1 1 1.1 1.1 0 0 1 0-2 1.1 1.1 0 0 1 1 0v4h-1l-1-1M705 532v7M739 535v-1v4"/>
<path d="M742 534a2 2 0 0 1 2 1 2 2 0 0 1-1 3l-2-1zM780 532l8 7"/>
<circle cx="339" cy="113" r="2.2"/>
<circle cx="431" cy="255" r="2.2"/>
<circle cx="678" cy="259" r="2.2"/>
<circle cx="642" cy="290" r="9"/>
<circle cx="706" cy="290" r="9"/>
<circle cx="674" cy="322" r="9"/>
<circle cx="505" cy="356" r="5"/>
<circle cx="505" cy="356" r="8"/>
<circle cx="505" cy="357" r="25"/>
<circle cx="505" cy="357" r="27"/>
<circle cx="642" cy="354" r="9"/>
<circle cx="706" cy="354" r="9"/>
<circle cx="488" cy="443" r="2.6"/>
<circle cx="488" cy="443" r="6"/>
<circle cx="487" cy="468" r="1.1"/>
<circle cx="26" cy="524" r="1.6"/>
<circle cx="85" cy="524" r="1.6"/>
<circle cx="508" cy="522" r=".3"/>
</g>
<g fill="#000">
<path d="M358 37l6-2v3zM541 35l7 2-7 1zM358 53l6-1v2zM408 52l6 1-6 1zM326 70l1 7h-2zM625 65l1 6h-2zM344 76l1 6h-2zM589 109l1 6h-2zM343 136h2l-1 6zM325 141h2l-1 6zM448 176h2l-1 6zM566 165l1 7h-2z"/>
<path d="M449 189l1 6h-2zM565 182h2l-1 7zM588 182h2l-1 7zM589 189l1 6h-2zM588 221h2l-1 6zM624 221h2l-1 6zM496 259l6-1v2zM505 258l6 1-6 1zM462 280l5-1v2zM544 279l5 1-5 1zM468 291l5-1v2zM479 301l5-1v2z"/>
<path d="M526 300l5 1-5 1zM538 290l5 1-5 1zM606 291l1 6h-2zM628 298l6-2-5 4zM650 285l5-4 1 2zM735 322l1 7h-2zM605 348h2l-1 6zM734 348h2l-1 6zM642 387l7-1v2zM668 386l6 1-6 1zM642 403l7-1v2zM700 402l6 1-6 1z"/>
<circle cx="37" cy="532" r=".2"/>
<circle cx="44" cy="532" r=".2"/>
<circle cx="94" cy="532" r=".2"/>
<circle cx="122" cy="532" r=".2"/>
<circle cx="226" cy="532" r=".2"/>
<circle cx="242" cy="532" r=".2"/>
<circle cx="245" cy="532" r=".2"/>
</g>
<g fill="#005bab">
<path d="M535 442h3v5h1a2.8 2.8 0 0 0 2-2 2.8 2.8 0 0 0-2-3h-1v-2a5 5 0 0 1 5 2 5 5 0 0 1 0 6l-3 1h-5z" fill-rule="evenodd"/>
<path d="M545 442h2v2l1-1 2-1v3a2 2 0 0 0-2 0 2 2 0 0 0 0 2v2h-3z" fill-rule="evenodd"/>
<path d="M560 443a4 4 0 0 1 4-1 4 4 0 0 1 3 3v4h-3a2.6 2.6 0 0 1-3 1 2.6 2.6 0 0 1-1-4l2-1a1.3 1.3 0 0 0 1 0 1.3 1.3 0 0 0 1-1l-5 1zM562 447a1.2 1.2 0 0 0 1 1 1.2 1.2 0 0 0 1-1v-1z" fill-rule="evenodd"/>
<path d="M568 442h2v1a3 3 0 0 1 5 0 2.8 2.8 0 0 1 3-1 2.8 2.8 0 0 1 2 3v4h-2v-4a1.3 1.3 0 0 0-2-1 1.3 1.3 0 0 0-1 2v3h-2v-4a1.3 1.3 0 0 0-2-1 1.3 1.3 0 0 0-1 2v3h-2z" fill-rule="evenodd"/>
<path d="M554 444l-1 1h3l-1-1zM552 443a4 4 0 0 1 4-1 4 4 0 0 1 2 5h-5a3 3 0 0 0 5 0v2a4 4 0 0 1-6 0 4 4 0 0 1 0-6z" fill-rule="evenodd"/>
</g>
<g fill="#c4181f">
<path d="M535 440h2v2h-2z" fill-rule="evenodd"/>
<path d="M538 438h2v2h-2z" fill-rule="evenodd"/>
<path d="M536 436h2v2h-2z" fill-rule="evenodd"/>
<path d="M581 441h3v6h3v2h-6z" fill-rule="evenodd"/>
<path d="M588 442h2l3 4v-4h2v7h-2l-3-4v4h-2z" fill-rule="evenodd"/>
<path d="M597 442h2v2l3-2h3l-3 2 3 5h-3l-1-3-2 1v2h-2z" fill-rule="evenodd"/>
</g>
<circle cx="608" cy="440" r="1.9" fill="none" stroke="#231815" stroke-width=".57"/>
<g fill="none" stroke="#000" stroke-width=".57">
<path d="M625 518h1v4M631 519a1.2 1.2 0 0 1-2 1 1.2 1.2 0 0 1-1-2h1a2.4 2.4 0 0 1 2 2 2.4 2.4 0 0 1-2 2l-1-1M634 518h1a2.4 2.4 0 0 1 1 2 2.4 2.4 0 0 1-1 2l-1-2zM638 518h1v4M642 518h1v4M647 518h-1l-1 1a1.4 1.4 0 0 1 2 1 1.4 1.4 0 0 1 0 1 1.4 1.4 0 0 1-2 0M685 518h1v4M690 519a1.2 1.2 0 0 1-2 1 1.2 1.2 0 0 1 0-2h1a2.4 2.4 0 0 1 1 2 2.4 2.4 0 0 1-2 2v-1M693 518h1a2.4 2.4 0 0 1 1 2 2.4 2.4 0 0 1-1 2l-1-2zM697 518h1v4M702 518h1v4M707 518h-2v1a1.4 1.4 0 0 1 2 1 1.4 1.4 0 0 1-1 1 1.4 1.4 0 0 1-2 0"/>
<path d="M742 518h1v4M747 519a1.2 1.2 0 0 1-2 1 1.2 1.2 0 0 1 0-2h1a2.4 2.4 0 0 1 1 2 2.4 2.4 0 0 1-2 2v-1M750 518h1a2.4 2.4 0 0 1 1 2 2.4 2.4 0 0 1-1 2l-1-2zM754 518h1v4M759 518h1v4M764 518h-2v1a1.4 1.4 0 0 1 2 1 1.4 1.4 0 0 1-1 1 1.4 1.4 0 0 1-1 0M632 522h.1M641 522h.1M691 522h.1M700 522h.1M748 522h.1M757 522h.1"/>
</g>
<g font-size="10.7">
<text x="42" y="128">产品型号：SMA-KWE901</text>
<text x="42" y="143">产品材质：黄铜</text>
<text x="130" y="143">表面镀金</text>
<text x="42" y="158">外螺纹公针半螺牙SMA—KWE弯角（90度）</text>
<text x="42" y="188">1.</text>
<text x="62" y="188">电气特性</text>
<text x="42" y="203">1.1</text>
<text x="68" y="203">阻抗：50 Ohm</text>
<text x="42" y="218">1.2</text>
<text x="68" y="218">工作频率：DC-3</text>
<text x="159" y="218">GHz</text>
<text x="42" y="233">1.3</text>
<text x="68" y="233">S.W.R.：≤1.5</text>
<text x="42" y="248">1.4</text>
<text x="68" y="248">工作电压：335</text>
<text x="152" y="248">V/max</text>
<text x="42" y="263">1.5</text>
<text x="68" y="263">绝缘电阻：5000</text>
<text x="161" y="263">Mohm</text>
<text x="42" y="278">1.6</text>
<text x="68" y="278">接触电阻：中心接触：3</text>
<text x="198" y="278">Mohm</text>
<text x="42" y="293">1.7</text>
<text x="68" y="293">外接触：≤2</text>
<text x="139" y="293">mohm</text>
<text x="42" y="323">2.</text>
<text x="62" y="323">工作环境</text>
<text x="42" y="338">2.1</text>
<text x="68" y="338">工作温度范围：-55°</text>
<text x="175" y="338">C ~ +125°</text>
<text x="228" y="338">C</text>
<text x="42" y="353">2.2</text>
<text x="68" y="353">盐雾试验：48H</text>
<text x="618" y="444">深 圳 市 骏 晔 科 技 有 限 公 司</text>
</g>
<text font-size="8.1" x="618" y="453">SHENZHEN DREAMLNK TECHNOLOGY CO., LTD</text>
<text font-size="5.3" x="679" y="468">SMA-KWE901</text>
<text font-size="3.2" fill="#231815" x="607" y="442">R</text>
</svg>
